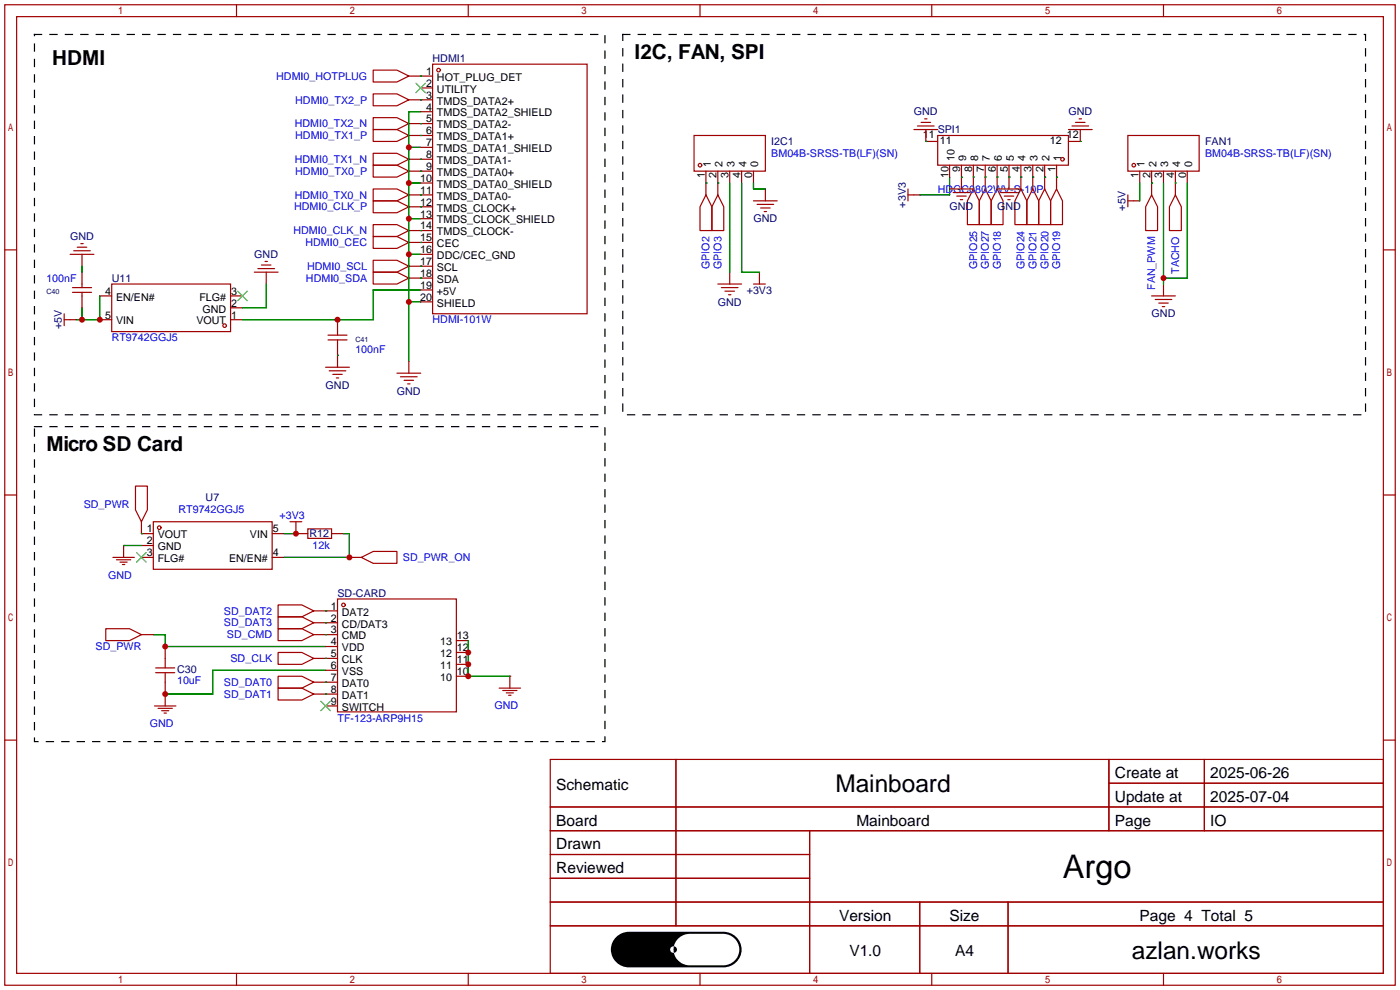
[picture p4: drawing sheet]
<svg xmlns="http://www.w3.org/2000/svg" width="299mm" height="212mm" viewBox="0 0 299 212" stroke-linecap="round" stroke-linejoin="round" font-family="sans-serif">
<g fill="none" stroke="#a10000" stroke-width=".25">
<path d="M1 1h297.2v209.6h-297.2zM3.6 3.6h292.1v204.4h-292.1zM50.5 1v2.6M100.1 1v2.6M149.6 1v2.6M199.1 1v2.6M248.7 1v2.6M1 53.4h2.6M295.7 53.4h2.5M1 105.8h2.6M295.7 105.8h2.5M1 158.2h2.6"/>
<path d="M295.7 158.2h2.5M117.6 162.3h178.1v45.7h-178.1zM117.6 172.5h178.1M117.6 177.5h178.1M144.5 162.3v35.6M173 177.5v30.5M237 162.3v15.2M237 167.4h58.7M257.4 162.3v15.2M117.6 182.6h55.4M117.6 192.8h178.1M117.6 187.7h55.4"/>
<path d="M117.6 197.9h178.1M196.6 192.8v15.2M215.4 192.8v15.2M50.5 208v2.6M100.1 208v2.6M149.6 208v2.6M199.1 208v2.6M248.7 208v2.6"/>
</g>
<path d="M131.7 200.3a4 4 0 0 1 2.8-1.2h20.1a3.8 3.8 0 0 1 3.9 3.8 3.8 3.8 0 0 1-3.9 3.9h-20.1a3.8 3.8 0 0 1-3.6-2.3 3.8 3.8 0 0 1 .8-4.2z" fill="#000"/>
<path d="M143.4 202.4l.6-.2v1.4a.71 .71 0 0 1-.7-.3 .71 .71 0 0 1 .1-.9zM145 200.6a3.5 3.5 0 0 1 2.4-1h7.1a3.4 3.4 0 0 1 3.5 3.3 3.4 3.4 0 0 1-3.5 3.4h-7.1a3.5 3.5 0 0 1-3.4-2.7 .71 .71 0 0 0 .7-.7 .71 .71 0 0 0-.7-.7l.2-.6z" fill="#fff"/>
<g fill="none" stroke="#a10000" stroke-width=".25">
<path d="M79.8 15h5l2.6 1.3-2.6 1.2h-5zM87.4 16.3h5.1M89.9 18.8h2.6M92.5 13.7h33v53.4h-33zM79.8 35.3h5l2.6 1.3-2.6 1.2h-5zM79.8 32.8h5l2.6 1.2-2.6 1.3h-5zM79.8 27.7h5l2.6 1.3-2.6 1.2h-5zM79.8 25.1h5l2.6 1.3-2.6 1.3h-5zM79.8 20.1h5l2.6 1.2-2.6 1.3h-5zM87.4 36.6h5.1M87.4 34h5.1M87.4 29h5.1"/>
<path d="M87.4 26.4h5.1M87.4 21.3h5.1M89.9 23.9h2.6M89.9 31.5h2.6M89.9 39.1h2.6M148.3 29h15.3v7.6h-15.3zM150.9 36.6v5.1M153.4 36.6v5.1M156 36.6v2.5M158.5 36.6v2.5M161 36.6v2.5M195.3 27.7h5.1"/>
<path d="M196.1 26.9h3.5M196.8 26.2h2.1M197.6 25.4h.5M197.9 27.7v2.5h2.5M200.4 29h27.9v6.3h-27.9zM202.9 35.3v2.5M205.5 35.3v5.1M208 35.3v5.1M210.6 35.3v5.1M213.1 35.3v5.1M215.6 35.3v5.1M218.2 35.3v5.1"/>
<path d="M220.7 35.3v5.1M223.3 35.3v5.1M225.8 35.3v5.1M228.3 27.7h5.1M229.1 26.9h3.6M229.9 26.2h2M230.6 25.4h.5M230.9 27.7v2.5h-2.6M241 29h15.3v7.6h-15.3zM243.6 36.6v2.5M246.1 36.6v5.1M248.7 36.6v2.5"/>
<path d="M251.2 36.6v5.1M253.7 36.6v2.5M15 54.4h5.1M15.7 53.6h3.6M16.5 52.8h2M17.3 52.1h.5M17.5 54.4v2.5M17.5 58.2v3.3M54.4 58.2h5M55.1 57.4h3.6M55.9 56.6h2M56.6 55.9h.5"/>
<path d="M56.9 58.2v2.5M79.8 50.5h5l2.6 1.3-2.6 1.3h-5zM79.8 58.2h5l2.6 1.2-2.6 1.3h-5zM79.8 55.6h5l2.6 1.3-2.6 1.3h-5zM79.8 42.9h5l2.6 1.3-2.6 1.3h-5zM79.8 48h5l2.6 1.3-2.6 1.2h-5zM79.8 40.4h5l2.6 1.3-2.6 1.2h-5zM87.4 51.8h5.1M87.4 59.4h5.1M87.4 56.9h5.1M87.4 44.2h5.1M87.4 49.3h5.1"/>
<path d="M87.4 41.7h5.1M89.9 54.4h2.6M89.9 46.7h2.6M150.9 41.7l1.2 2.5v5.1h-2.5v-5.1zM153.4 41.7l1.3 2.5v5.1h-2.6v-5.1zM156 58.2v2.5M161 42.9h5.1M161.8 43.7h3.6M162.3 58.2v2.5M162.6 44.4h2M163.3 45.2h.5M163.6 40.4v2.5"/>
<path d="M194.1 41.7h2.5M194.1 40.4v2.5M202.9 40.4h5.1M203.7 41.1h3.6M204.5 41.9h2M205.2 42.7h.5M208 40.4l1.3 2.5v5.1h-2.5v-5.1zM210.6 40.4l1.2 2.5v5.1h-2.5v-5.1zM213.1 40.4l1.3 2.5v5.1h-2.6v-5.1zM213.1 40.4h5.1M213.9 41.1h3.5M214.6 41.9h2.1"/>
<path d="M215.4 42.7h.5M218.2 40.4l1.3 2.5v5.1h-2.6v-5.1zM220.7 40.4l1.3 2.5v5.1h-2.5v-5.1zM223.3 40.4l1.2 2.5v5.1h-2.5v-5.1zM225.8 40.4l1.3 2.5v5.1h-2.6v-5.1zM241 42.9h2.6M241 41.7v2.5M246.1 41.7l1.3 2.5v5.1h-2.5v-5.1zM251.2 41.7l1.3 2.5v5.1h-2.6v-5.1zM13.7 68.3h2.6M13.7 67.1v2.5M15.5 62.5h4.1"/>
<path d="M15.5 61.5h4.1M17.5 62.5v3.3M21.3 68.3h2.6M21.3 63.2h2.6M23.9 60.7h25.4v10.2h-25.4zM49.3 68.3h2.5M49.3 65.8h2.5M49.3 63.2h2.5M69.6 78.5h5.1M70.1 72.6h4.1M70.1 71.6h4.1M70.4 79.2h3.5"/>
<path d="M72.1 68.3v3.3M72.1 72.6v5.9M84.8 79.8h5.1M87.4 77.2v2.6M89.9 62h2.6M89.9 64.5h2.6M153.4 60.7h5.1M154.2 61.5h3.5M154.9 62.2h2.1M155.7 63h.5M161 60.7h2.6M246.1 63.2h5.1"/>
<path d="M246.9 64h3.5M247.6 64.8h2.1M248.4 65.5h.5M248.7 60.7v2.5M71.1 80h2.1M71.9 80.8h.5M85.6 80.5h3.6M86.4 81.3h2M87.1 82h.5M24.1 119.1h4.6M24.9 119.6h3M26.4 116.6h.1"/>
<path d="M26.4 116.6v2.5M29 103.9h2.5v5.1l-1.3 2.5-1.2-2.5zM30.2 111.5v2.5h2.6M30.2 116.6h2.6M30.2 119.1h2.6M32.8 111.5h25.4v10.2h-25.4zM58.2 114h2.5M58.2 119.1h2.5M62 111.5h2.5M63.2 114h.1M63.2 114h2.6M63.2 111.5v2.5"/>
<path d="M65.8 113h5.1v2.1h-5.1zM70.9 114h2.5M74.7 119.1h2.5M77.2 119.1l2.6-1.2h5v2.5h-5zM22.6 134.4h5.1l2.5 1.2-2.5 1.3h-5.1zM25.7 120.1h1.5M26.2 120.6h.5M30.2 135.6h2.6M35.3 138.2v4.5M59.4 131.8h5.1l2.6 1.3-2.6 1.3h-5.1zM59.4 129.3h5.1l2.6 1.3-2.6 1.2h-5.1zM59.4 134.4h5.1l2.6 1.2-2.6 1.3h-5.1z"/>
<path d="M59.4 139.4h5.1l2.6 1.3-2.6 1.3h-5.1zM67.1 135.6h5M67.1 133.1h5M67.1 130.6h5M69.6 138.2h2.5M72.1 128h25.4v24.1h-25.4zM97.5 139.4h2.6M97.5 136.9h2.6M33 150.9h4.6M33.3 142.7h4M33.3 143.8h4M33.8 151.4h3"/>
<path d="M34.5 151.9h1.6M35.1 152.4h.5M35.3 148.3h.1M35.3 143.8v7.1M59.4 144.5h5.1l2.6 1.3-2.6 1.3h-5.1zM59.4 147.1h5.1l2.6 1.2-2.6 1.3h-5.1zM67.1 145.8h5M67.1 148.3h5M67.1 140.7h5M69.6 150.9h2.5M69.6 143.3h2.5M97.5 144.5h2.6"/>
<path d="M97.5 142h2.6M106.7 147.1h4.6M107.4 147.6h3.1M108.2 148.1h1.5M108.7 148.6h.5M109 144.5h.1M109 144.5v2.6"/>
<circle cx="93.7" cy="15" r=".38"/>
<circle cx="149.6" cy="35.3" r=".38"/>
<circle cx="227.1" cy="34" r=".38"/>
<circle cx="242.3" cy="35.3" r=".38"/>
<circle cx="48" cy="69.6" r=".38"/>
<circle cx="34" cy="112.8" r=".38"/>
<circle cx="73.4" cy="129.3" r=".38"/>
</g>
<path d="M88.9 17.8l2 2M90.9 17.8l-2 2M50.8 62.2l2 2.1M52.8 62.2l-2 2.1M29.2 118.1l2 2M31.2 118.1l-2 2M68.6 149.9l2 2M70.6 149.9l-2 2" fill="none" stroke="#3c3" stroke-width=".25"/>
<g fill="none" stroke="#008700" stroke-width=".25">
<path d="M89.9 16.3h.1M87.4 39.1h2.5M87.4 31.5h2.5M89.9 36.6h.1M89.9 34h.1M89.9 29h.1M89.9 26.4h.1M89.9 21.3h.1M89.9 23.9h-2.5v53.3M150.9 39.1h.1M153.4 39.1h.1M156 39.1v19.1"/>
<path d="M158.5 39.1v19.1h3.8M161 39.1v1.3h2.6M197.9 30.2h.1M202.9 37.8v3.9h-6.3M205.5 37.8h.1M208 37.8h.1M210.6 37.8h.1M213.1 37.8h.1M215.6 37.8h.1M218.2 37.8h.1M220.7 37.8h.1M223.3 37.8h.1"/>
<path d="M225.8 37.8h.1M230.9 30.2h.1M243.6 39.1v3.8M246.1 39.1h.1M248.7 39.1v21.6M251.2 39.1h.1M253.7 39.1v20.3h-5M17.5 56.9v1.3M87.4 54.4h2.5M87.4 46.7h2.5M89.9 51.8h.1M89.9 59.4h.1"/>
<path d="M89.9 56.9h.1M89.9 44.2h.1M89.9 49.3h.1M89.9 41.7h.1M17.5 65.8v2.5M21.3 63.2v5.1h-5M56.9 60.7v5.1h-5.1M72.1 75.9h.1M87.4 64.5h2.5M89.9 62h-10.1v6.3h-28M26.4 116.6h3.8M30.2 114h.1"/>
<path d="M60.7 114h2.5M73.4 114h1.3v5.1h-14M32.8 135.6h2.5v2.6h34.3M69.6 133.1h.1M69.6 130.6h.1M69.6 135.6h.1M100.1 136.9v7.6h8.9M69.6 145.8h.1M69.6 148.3h.1M69.6 140.7h.1M69.6 143.3h-24.1v5h-10.2"/>
</g>
<path d="M7.4 7.4h121.9v81.2h-121.9zM133.1 7.4h158.7v81.2h-158.7zM7.4 91.2h121.9v67.3h-121.9z" fill="none" stroke="#000" stroke-width=".25" stroke-dasharray="1.5 1.8"/>
<g fill="#c00">
<circle cx="74.7" cy="119.1" r=".63"/>
<circle cx="63.2" cy="114" r=".63"/>
<circle cx="35.3" cy="138.2" r=".63"/>
<circle cx="35.3" cy="148.3" r=".63"/>
<circle cx="21.3" cy="68.3" r=".63"/>
<circle cx="17.5" cy="68.3" r=".63"/>
<circle cx="72.1" cy="68.3" r=".63"/>
<circle cx="87.4" cy="64.5" r=".63"/>
<circle cx="87.4" cy="54.4" r=".63"/>
<circle cx="87.4" cy="46.7" r=".63"/>
<circle cx="87.4" cy="39.1" r=".63"/>
<circle cx="87.4" cy="31.5" r=".63"/>
<circle cx="100.1" cy="144.5" r=".63"/>
<circle cx="100.1" cy="142" r=".63"/>
<circle cx="100.1" cy="139.4" r=".63"/>
<circle cx="248.7" cy="59.4" r=".63"/>
</g>
<text font-size="7" x="227.1" y="187.5">Argo</text>
<g font-size="5.2">
<text x="178.5" y="169.3">Mainboard</text>
<text x="241.9" y="204.9">azlan.works</text>
</g>
<g font-size="4.4">
<text x="11.2" y="13.9">HDMI</text>
<text x="135.6" y="12.6">I2C, FAN, SPI</text>
<text x="9.9" y="96.4">Micro SD Card</text>
</g>
<g font-size="3.3">
<text x="238.3" y="166.3">Create at</text>
<text x="258.7" y="166.3">2025-06-26</text>
<text x="118.9" y="168.9">Schematic</text>
<text x="238.3" y="171.4">Update at</text>
<text x="258.7" y="171.4">2025-07-04</text>
<text x="118.9" y="176.5">Board</text>
<text x="183" y="176.5">Mainboard</text>
<text x="238.3" y="176.5">Page</text>
<text x="258.7" y="176.5">IO</text>
<text x="118.9" y="181.6">Drawn</text>
<text x="118.9" y="186.6">Reviewed</text>
<text x="179.3" y="196.8">Version</text>
<text x="202.9" y="196.8">Size</text>
<text x="243.5" y="196.8">Page 4 Total 5</text>
<text x="181.5" y="204.4">V1.0</text>
<text x="204.1" y="204.4">A4</text>
</g>
<g font-size="2.3" fill="#00f">
<text x="59" y="17">HDMI0_HOTPLUG</text>
<text x="63.1" y="22.1">HDMI0_TX2_P</text>
<text x="63" y="27.2">HDMI0_TX2_N</text>
<text x="63.1" y="29.7">HDMI0_TX1_P</text>
<text x="63" y="34.8">HDMI0_TX1_N</text>
<text x="164.8" y="33.6">BM04B-SRSS-TB(LF)(SN)</text>
<text x="257.6" y="33.6">BM04B-SRSS-TB(LF)(SN)</text>
<text x="63.1" y="37.4">HDMI0_TX0_P</text>
<text x="200.4" y="41.2">HDGC0802WV-S-10P</text>
<text x="62.9" y="45">HDMI0_CLK_P</text>
<text x="63" y="42.4">HDMI0_TX0_N</text>
<text x="62.7" y="50.1">HDMI0_CLK_N</text>
<text x="65.3" y="52.6">HDMI0_CEC</text>
<text x="65.6" y="57.7">HDMI0_SCL</text>
<text x="151.7" y="57.5" transform="rotate(-90 151.7 57.5)">GPIO2</text>
<text x="154.2" y="57.5" transform="rotate(-90 154.2 57.5)">GPIO3</text>
<text x="208.8" y="57.5" transform="rotate(-90 208.8 57.5)">GPIO25</text>
<text x="211.4" y="57.5" transform="rotate(-90 211.4 57.5)">GPIO27</text>
<text x="213.9" y="57.5" transform="rotate(-90 213.9 57.5)">GPIO18</text>
<text x="219" y="57.5" transform="rotate(-90 219 57.5)">GPIO24</text>
<text x="221.5" y="57.5" transform="rotate(-90 221.5 57.5)">GPIO21</text>
<text x="224.1" y="57.5" transform="rotate(-90 224.1 57.5)">GPIO20</text>
<text x="226.6" y="57.5" transform="rotate(-90 226.6 57.5)">GPIO19</text>
<text x="252" y="58.6" transform="rotate(-90 252 58.6)">TACHO</text>
<text x="9.9" y="60.2">100nF</text>
<text x="65.4" y="60.2">HDMI0_SDA</text>
<text x="246.9" y="62" transform="rotate(-90 246.9 62)">FAN_PWM</text>
<text x="92.5" y="69.1">HDMI-101W</text>
<text x="23.9" y="72.9">RT9742GGJ5</text>
<text x="75.9" y="75.5">100nF</text>
<text x="17.9" y="108.5">SD_PWR</text>
<text x="38.1" y="109.7">RT9742GGJ5</text>
<text x="59.8" y="110.9">+3V3</text>
<text x="66.8" y="117.3">12k</text>
<text x="86.1" y="119.9">SD_PWR_ON</text>
<text x="23.1" y="123.7">GND</text>
<text x="47.9" y="131.3">SD_DAT2</text>
<text x="47.9" y="133.9">SD_DAT3</text>
<text x="48.5" y="136.4">SD_CMD</text>
<text x="20.4" y="139">SD_PWR</text>
<text x="49.3" y="141.5">SD_CLK</text>
<text x="37.8" y="146.2">10uF</text>
<text x="47.9" y="146.6">SD_DAT0</text>
<text x="47.9" y="149.1">SD_DAT1</text>
<text x="32" y="155.4">GND</text>
<text x="72.1" y="154.2">TF-123-ARP9H15</text>
<text x="105.7" y="151.6">GND</text>
</g>
<g font-size="2.3">
<text x="91.1" y="16">1</text>
<text x="93.4" y="17.3">HOT_PLUG_DET</text>
<text x="91.1" y="18.5">2</text>
<text x="91.1" y="21.1">3</text>
<text x="91.1" y="23.6">4</text>
<text x="93.4" y="19.8">UTILITY</text>
<text x="93.4" y="22.4">TMDS_DATA2+</text>
<text x="91.1" y="26.2">5</text>
<text x="91.1" y="28.7">6</text>
<text x="93.4" y="24.9">TMDS_DATA2_SHIELD</text>
<text x="93.4" y="27.4">TMDS_DATA2-</text>
<text x="93.4" y="30">TMDS_DATA1+</text>
<text x="197.2" y="29.5">11</text>
<text x="228" y="29.5">12</text>
<text x="91.1" y="31.2">7</text>
<text x="91.1" y="33.8">8</text>
<text x="93.4" y="32.5">TMDS_DATA1_SHIELD</text>
<text x="93.4" y="35.1">TMDS_DATA1-</text>
<text x="151.9" y="35.6" transform="rotate(-90 151.9 35.6)">1</text>
<text x="154.4" y="35.6" transform="rotate(-90 154.4 35.6)">2</text>
<text x="157" y="35.6" transform="rotate(-90 157 35.6)">3</text>
<text x="159.5" y="35.6" transform="rotate(-90 159.5 35.6)">4</text>
<text x="162.1" y="35.6" transform="rotate(-90 162.1 35.6)">0</text>
<text x="200.9" y="30.8">11</text>
<text x="204" y="34.4" transform="rotate(-90 204 34.4)">10</text>
<text x="206.5" y="34.4" transform="rotate(-90 206.5 34.4)">9</text>
<text x="209" y="34.4" transform="rotate(-90 209 34.4)">8</text>
<text x="211.6" y="34.4" transform="rotate(-90 211.6 34.4)">7</text>
<text x="214.1" y="34.4" transform="rotate(-90 214.1 34.4)">6</text>
<text x="216.7" y="34.4" transform="rotate(-90 216.7 34.4)">5</text>
<text x="219.2" y="34.4" transform="rotate(-90 219.2 34.4)">4</text>
<text x="221.7" y="34.4" transform="rotate(-90 221.7 34.4)">3</text>
<text x="224.3" y="34.4" transform="rotate(-90 224.3 34.4)">2</text>
<text x="224.4" y="30.8">12</text>
<text x="226.8" y="34.4" transform="rotate(-90 226.8 34.4)">1</text>
<text x="244.6" y="35.6" transform="rotate(-90 244.6 35.6)">1</text>
<text x="247.1" y="35.6" transform="rotate(-90 247.1 35.6)">2</text>
<text x="249.7" y="35.6" transform="rotate(-90 249.7 35.6)">3</text>
<text x="252.2" y="35.6" transform="rotate(-90 252.2 35.6)">4</text>
<text x="254.8" y="35.6" transform="rotate(-90 254.8 35.6)">0</text>
<text x="89.8" y="38.9">10</text>
<text x="89.8" y="41.4">11</text>
<text x="91.1" y="36.3">9</text>
<text x="93.4" y="37.6">TMDS_DATA0+</text>
<text x="93.4" y="40.1">TMDS_DATA0_SHIELD</text>
<text x="150.6" y="38" transform="rotate(-90 150.6 38)">1</text>
<text x="153.2" y="38" transform="rotate(-90 153.2 38)">2</text>
<text x="155.7" y="38" transform="rotate(-90 155.7 38)">3</text>
<text x="158.2" y="38" transform="rotate(-90 158.2 38)">4</text>
<text x="160.8" y="38" transform="rotate(-90 160.8 38)">0</text>
<text x="202.7" y="38" transform="rotate(-90 202.7 38)">10</text>
<text x="205.2" y="36.7" transform="rotate(-90 205.2 36.7)">9</text>
<text x="207.8" y="36.7" transform="rotate(-90 207.8 36.7)">8</text>
<text x="210.3" y="36.7" transform="rotate(-90 210.3 36.7)">7</text>
<text x="212.9" y="36.7" transform="rotate(-90 212.9 36.7)">6</text>
<text x="215.4" y="36.7" transform="rotate(-90 215.4 36.7)">5</text>
<text x="217.9" y="36.7" transform="rotate(-90 217.9 36.7)">4</text>
<text x="220.5" y="36.7" transform="rotate(-90 220.5 36.7)">3</text>
<text x="223" y="36.7" transform="rotate(-90 223 36.7)">2</text>
<text x="225.6" y="36.7" transform="rotate(-90 225.6 36.7)">1</text>
<text x="243.3" y="38" transform="rotate(-90 243.3 38)">1</text>
<text x="245.9" y="38" transform="rotate(-90 245.9 38)">2</text>
<text x="248.4" y="38" transform="rotate(-90 248.4 38)">3</text>
<text x="251" y="38" transform="rotate(-90 251 38)">4</text>
<text x="253.5" y="38" transform="rotate(-90 253.5 38)">0</text>
<text x="89.8" y="43.9">12</text>
<text x="89.8" y="46.5">13</text>
<text x="93.4" y="42.7">TMDS_DATA0-</text>
<text x="93.4" y="45.2">TMDS_CLOCK+</text>
<text x="93.4" y="47.8">TMDS_CLOCK_SHIELD</text>
<text x="89.8" y="49">14</text>
<text x="89.8" y="51.6">15</text>
<text x="93.4" y="50.3">TMDS_CLOCK-</text>
<text x="93.4" y="52.8">CEC</text>
<text x="89.8" y="54.1">16</text>
<text x="89.8" y="56.6">17</text>
<text x="89.8" y="59.2">18</text>
<text x="93.4" y="55.4">DDC/CEC_GND</text>
<text x="93.4" y="57.9">SCL</text>
<text x="22.5" y="63">4</text>
<text x="24.8" y="64.3">EN/EN#</text>
<text x="42.6" y="64.3">FLG#</text>
<text x="49.4" y="65.5">2</text>
<text x="49.4" y="63">3</text>
<text x="89.8" y="61.7">19</text>
<text x="89.8" y="64.3">20</text>
<text x="93.4" y="60.5">SDA</text>
<text x="93.4" y="63">+5V</text>
<text x="93.4" y="65.5">SHIELD</text>
<text x="22.5" y="68.1">5</text>
<text x="24.8" y="69.3">VIN</text>
<text x="42" y="69.3">VOUT</text>
<text x="43.3" y="66.8">GND</text>
<text x="49.4" y="68.1">1</text>
<text x="31.4" y="113.8">1</text>
<text x="58.3" y="113.8">5</text>
<text x="31.4" y="116.3">2</text>
<text x="31.4" y="118.9">3</text>
<text x="33.7" y="115.1">VOUT</text>
<text x="33.7" y="117.6">GND</text>
<text x="53.4" y="115.1">VIN</text>
<text x="58.3" y="118.9">4</text>
<text x="33.7" y="120.1">FLG#</text>
<text x="49" y="120.1">EN/EN#</text>
<text x="70.7" y="130.3">1</text>
<text x="73.1" y="131.6">DAT2</text>
<text x="70.7" y="132.8">2</text>
<text x="70.7" y="135.4">3</text>
<text x="70.7" y="137.9">4</text>
<text x="73.1" y="134.1">CD/DAT3</text>
<text x="73.1" y="136.7">CMD</text>
<text x="94.1" y="137.9">13</text>
<text x="97.7" y="136.7">13</text>
<text x="70.7" y="140.5">5</text>
<text x="70.7" y="143">6</text>
<text x="73.1" y="139.2">VDD</text>
<text x="73.1" y="141.7">CLK</text>
<text x="94.1" y="143">11</text>
<text x="94.1" y="140.5">12</text>
<text x="97.7" y="141.7">11</text>
<text x="97.7" y="139.2">12</text>
<text x="70.7" y="145.5">7</text>
<text x="70.7" y="148.1">8</text>
<text x="73.1" y="144.3">VSS</text>
<text x="73.1" y="146.8">DAT0</text>
<text x="73.1" y="149.4">DAT1</text>
<text x="94.1" y="145.5">10</text>
<text x="97.7" y="144.3">10</text>
<text x="70.7" y="150.6">9</text>
<text x="73.1" y="151.9">SWITCH</text>
</g>
<g font-size="2.3" fill="#000080">
<text x="92.5" y="13.2">HDMI1</text>
<text x="195.3" y="24.7">GND</text>
<text x="200.4" y="28.5">SPI1</text>
<text x="228.3" y="24.7">GND</text>
<text x="164.8" y="31">I2C1</text>
<text x="257.6" y="31">FAN1</text>
<text x="161" y="47.5">GND</text>
<text x="193.6" y="44.4" transform="rotate(-90 193.6 44.4)">+3V3</text>
<text x="202.9" y="45">GND</text>
<text x="213.1" y="45">GND</text>
<text x="240.6" y="45" transform="rotate(-90 240.6 45)">+5V</text>
<text x="15" y="51.3">GND</text>
<text x="54.4" y="55.1">GND</text>
<text x="23.9" y="60.2">U11</text>
<text x="153.4" y="65.3">GND</text>
<text x="159.6" y="62.8">+3V3</text>
<text x="13.2" y="70.4" transform="rotate(-90 13.2 70.4)">+5V</text>
<text x="246.1" y="67.8">GND</text>
<text x="69.6" y="83.1">GND</text>
<text x="84.8" y="84.4">GND</text>
<text x="44" y="107.1">U7</text>
<text x="66.2" y="114.8">R12</text>
<text x="72.1" y="127.5">SD-CARD</text>
<text x="37.8" y="143.9">C30</text>
</g>
<g font-size="1.5" fill="#000080">
<text x="9.9" y="62.9">C40</text>
<text x="75.9" y="73.1">C41</text>
</g>
</svg>
